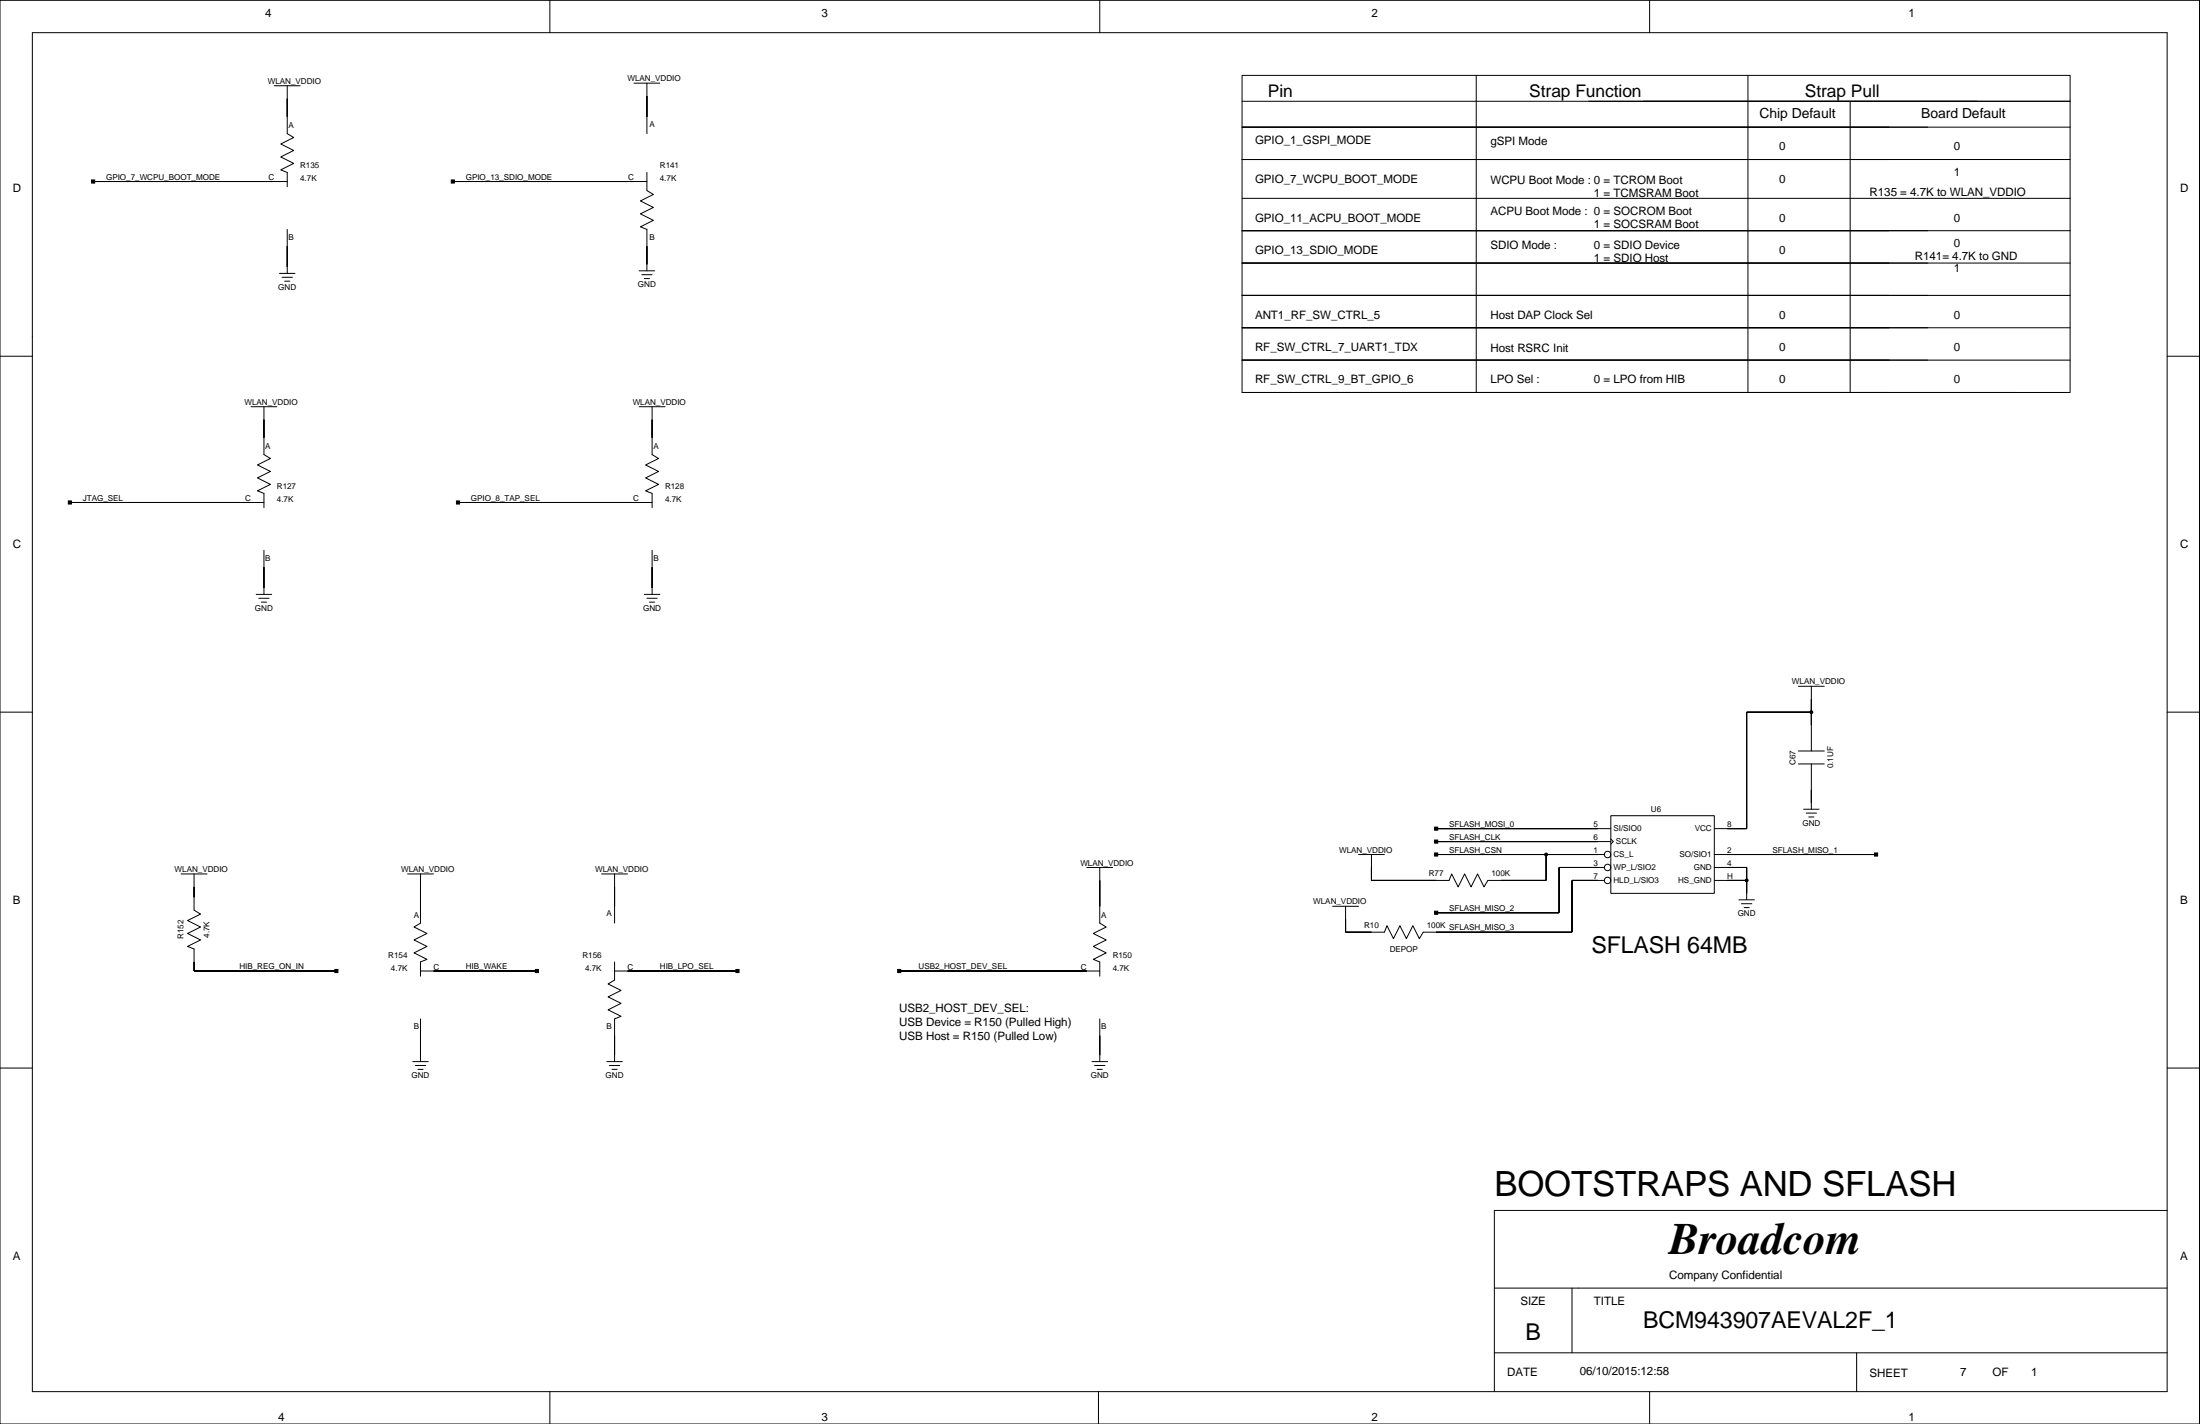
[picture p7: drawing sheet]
<svg xmlns="http://www.w3.org/2000/svg" width="432mm" height="279mm" viewBox="0 0 432 279" stroke-linecap="round" stroke-linejoin="round" font-family="sans-serif">
<g fill="none" stroke="#000" stroke-width=".2">
<path d="M0 .1h431.7v279.3h-431.7zM6.3 6.4h419.1v266.7h-419.1zM53.8 16.8h5.1M56.4 16.8v9.4l1.2 .8-2.5 1.3 2.5 1.2-2.5 1.3 2.5 1.3-2.5 1.2 1.3 .5v2.8M107.9 .1v6.3M124.4 16.3h5.1M127 16.3v9.9M215.9 .1v6.3M243.8 14.8h162.5v62.2h-162.5zM243.8 19.9h162.5M289.7 14.8v62.2M323.8 .1v6.3"/>
<path d="M343.1 14.8v62.2M363.1 19.9v57.1M18.3 35.6h38.1M88.9 35.6h38.1M127 33.8v3.6l1.2 .8-2.5 1.2 2.5 1.3-2.5 1.3 2.5 1.2-2.5 1.3 1.3 .5v8.1M243.8 24.9h162.5M243.8 31.3h162.5M243.8 38.9h162.5M54.9 53.6h3M55.4 54.4h2M55.9 55.2h1M56.4 45v8.6"/>
<path d="M125.4 53.1h3.1M126 53.9h2M126.5 54.7h1M243.8 45.3h162.5M243.8 51.6h162.5M243.8 58h162.5M0 69.9h6.3M49.3 79.8h5M51.8 79.8v9.4l1.3 .8-2.6 1.2 2.6 1.3-2.6 1.3 2.6 1.2-2.6 1.3 1.3 .5v2.8M125.4 79.8h5.1M128 79.8v9.4l1.3 .8-2.6 1.2 2.6 1.3-2.6 1.3 2.6 1.2-2.6 1.3 1.3 .5v2.8M243.8 64.3h162.5"/>
<path d="M243.8 70.7h162.5M243.8 77h151.8M425.4 69.9h6.3M13.7 98.6h38.1M89.9 98.6h38.1M50.3 116.6h3M50.8 117.4h2M51.3 118.1h1M51.8 108v8.6M126.5 116.6h3M127 117.4h2M127.5 118.1h1"/>
<path d="M128 108v8.6M0 139.7h6.3M245.1 133.4h.1M246.3 123.2h.1M353 134.7h5.1M355.5 139.7h-12.7v22.9h-6.3M355.5 134.7v12.6M425.4 139.7h6.3M353 149.9h5.1M353 147.3h5.1M354 158.8h3M354.5 159.5h2"/>
<path d="M355.5 149.9v8.9M35.6 171.5h5M38.1 171.5v7.1l1.3 .7-2.6 1.3 2.6 1.3-2.6 1.3 2.6 1.2-2.6 1.3 1.3 .5v4.3h27.9M80 171.5h5.1M82.5 171.5v9.6l-1.2 .8 2.5 1.3-2.5 1.2 2.5 1.3-2.5 1.3 2.5 1.2-1.3 .5v2.8M118.1 171.5h5.1M120.6 171.5v9.6M189.2 171.5h.1M213.3 170.2h5.1M215.9 170.2v10.9l1.2 .8-2.5 1.3 2.5 1.2-2.5 1.3 2.5 1.3-2.5 1.2 1.3 .5v2.8M261.6 177.8h5M266.6 167.7h5.1"/>
<path d="M269.2 167.7v5h15.2l.5-1.2 1.3 2.5 1.3-2.5 1.2 2.5 1.3-2.5 1.3 2.5 .7-1.3h11.5v-5M281.9 162.6h34.3M281.9 165.1h34.3M281.9 167.7h33M314.9 172.7h-6.4v10.2h-29.2l-.7 1.3-1.3-2.6-1.3 2.6-1.2-2.6-1.3 2.6-1.3-2.6-.5 1.3h-7.6v-5.1M314.9 170.2h-8.9v8.9h-24.1M316.2 160h20.3v15.3h-20.3zM316.2 164.6l.5 .5-.5 .5M336.5 172.7h6.3M336.5 170.2h6.3v6.4M336.5 167.7h31.7M341.3 176.6h3"/>
<path d="M341.8 177.3h2M342.3 178.1h1M355 160.3h1M82.5 199.9v8.4M82.5 190.5h22.9M120.6 188.7v3.6l-1.2 .8 2.5 1.2-2.5 1.3 2.5 1.3-2.5 1.2 2.5 1.3-1.3 .5v8.4M120.6 190.5h24.1M176.5 190.5h39.4M215.9 199.9v8.4M0 209.6h6.3M81 208.3h3.1M81.5 209.1h2"/>
<path d="M82 209.8h1M119.1 208.3h3M119.6 209.1h2M120.1 209.8h1M214.3 208.3h3.1M214.8 209.1h2.1M215.3 209.8h1.1M425.4 209.6h6.3M425.4 237.5h-132.1v35.6M293.3 252.7h132.1M308.5 252.7v12.7M107.9 273.1v6.3"/>
<path d="M215.6 273.1v6.3M293.3 265.4h132.1M323.8 273.1v6.3M364.4 265.4v7.7"/>
<circle cx="355.5" cy="139.7" r=".25"/>
<circle cx="303.5" cy="167.7" r=".25"/>
<circle cx="315.5" cy="172.7" r=".63"/>
<circle cx="315.5" cy="170.2" r=".63"/>
<circle cx="315.5" cy="167.7" r=".63"/>
<circle cx="342.8" cy="172.7" r=".25"/>
</g>
<g fill="#000" stroke="#000" stroke-width=".2">
<path d="M56.4 19.4v3.5z" fill-rule="evenodd"/>
<path d="M127 18.9v4z" fill-rule="evenodd"/>
<path d="M18 35.3h.6v.6h-.6z" fill-rule="evenodd"/>
<path d="M18.3 35.6h35.5z" fill-rule="evenodd"/>
<path d="M88.6 35.3h.6v.6h-.6z" fill-rule="evenodd"/>
<path d="M88.9 35.6h35.5z" fill-rule="evenodd"/>
<path d="M56.4 48.3v4.1z" fill-rule="evenodd"/>
<path d="M127 48.3v3.6z" fill-rule="evenodd"/>
<path d="M13.4 98.3h.6v.6h-.6z" fill-rule="evenodd"/>
<path d="M13.7 98.6h35.6z" fill-rule="evenodd"/>
<path d="M51.8 82.3v3.6z" fill-rule="evenodd"/>
<path d="M89.6 98.3h.6v.6h-.6z" fill-rule="evenodd"/>
<path d="M89.9 98.6h35.5z" fill-rule="evenodd"/>
<path d="M128 82.3v3.6z" fill-rule="evenodd"/>
<path d="M51.8 111.3v4.1z" fill-rule="evenodd"/>
<path d="M128 111.3v4.1z" fill-rule="evenodd"/>
<path d="M342.8 139.7v22.9z" fill-rule="evenodd"/>
<path d="M342.8 139.7h12.7z" fill-rule="evenodd"/>
<path d="M355.5 139.7v2.6z" fill-rule="evenodd"/>
<path d="M355.5 137.2v2.5z" fill-rule="evenodd"/>
<path d="M355.5 155v2.5z" fill-rule="evenodd"/>
<path d="M38.1 174v2z" fill-rule="evenodd"/>
<path d="M82.5 174v3.8z" fill-rule="evenodd"/>
<path d="M120.6 174v3.8z" fill-rule="evenodd"/>
<path d="M215.9 172.7v5.1z" fill-rule="evenodd"/>
<path d="M269.2 170.2v2.5z" fill-rule="evenodd"/>
<path d="M281.6 164.8h.6v.6h-.6z" fill-rule="evenodd"/>
<path d="M281.6 162.3h.6v.6h-.6z" fill-rule="evenodd"/>
<path d="M281.6 178.8h.6v.6h-.6z" fill-rule="evenodd"/>
<path d="M281.6 167.4h.6v.6h-.6z" fill-rule="evenodd"/>
<path d="M269.2 172.7h12.7z" fill-rule="evenodd"/>
<path d="M294.6 172.7h8.9z" fill-rule="evenodd"/>
<path d="M303.5 167.7v5z" fill-rule="evenodd"/>
<path d="M281.9 167.7h21.6z" fill-rule="evenodd"/>
<path d="M306 170.2v8.9z" fill-rule="evenodd"/>
<path d="M281.9 179.1h24.1z" fill-rule="evenodd"/>
<path d="M308.5 172.7v10.2z" fill-rule="evenodd"/>
<path d="M281.9 165.1h31.7z" fill-rule="evenodd"/>
<path d="M281.9 162.6h31.7z" fill-rule="evenodd"/>
<path d="M306 170.2h7.6z" fill-rule="evenodd"/>
<path d="M308.5 172.7h5.1z" fill-rule="evenodd"/>
<path d="M303.5 167.7h10.1z" fill-rule="evenodd"/>
<path d="M342.8 172.7v2.6z" fill-rule="evenodd"/>
<path d="M339 172.7h3.8z" fill-rule="evenodd"/>
<path d="M339 170.2h3.8z" fill-rule="evenodd"/>
<path d="M342.8 170.2v2.5z" fill-rule="evenodd"/>
<path d="M339 162.6h3.8z" fill-rule="evenodd"/>
<path d="M367.9 167.4h.6v.6h-.6z" fill-rule="evenodd"/>
<path d="M339 167.7h29.2z" fill-rule="evenodd"/>
<path d="M38.1 188.7v1.8z" fill-rule="evenodd"/>
<path d="M65.7 190.2h.6v.6h-.6z" fill-rule="evenodd"/>
<path d="M38.1 190.5h27.9z" fill-rule="evenodd"/>
<path d="M105.1 190.2h.6v.6h-.6z" fill-rule="evenodd"/>
<path d="M85.1 190.5h20.3z" fill-rule="evenodd"/>
<path d="M144.4 190.2h.7v.6h-.7z" fill-rule="evenodd"/>
<path d="M123.2 190.5h21.5z" fill-rule="evenodd"/>
<path d="M176.2 190.2h.6v.6h-.6z" fill-rule="evenodd"/>
<path d="M176.5 190.5h36.8z" fill-rule="evenodd"/>
<path d="M264.1 180.4v2.5z" fill-rule="evenodd"/>
<path d="M264.1 182.9h5.1z" fill-rule="evenodd"/>
<path d="M281.9 182.9h26.6z" fill-rule="evenodd"/>
<path d="M82.5 203.2v3.8z" fill-rule="evenodd"/>
<path d="M120.6 203.2v3.8z" fill-rule="evenodd"/>
<path d="M215.9 203.2v3.8z" fill-rule="evenodd"/>
<circle cx="355.5" cy="139.7" r=".25"/>
<circle cx="303.5" cy="167.7" r=".25"/>
<circle cx="342.8" cy="172.7" r=".25"/>
</g>
<text font-size="8.8" x="327.6" y="246.1">Broadcom</text>
<text font-size="6.8" x="293.3" y="234.7">BOOTSTRAPS AND SFLASH</text>
<g font-size="4.6">
<text x="312.3" y="186.9">SFLASH 64MB</text>
<text x="299.4" y="263">B</text>
<text x="322.5" y="260.6">BCM943907AEVAL2F_1</text>
</g>
<g font-size="3.4">
<text x="248.9" y="19.1">Pin</text>
<text x="300.2" y="19.1">Strap Function</text>
<text x="354.2" y="19.1">Strap Pull</text>
</g>
<g font-size="2.7">
<text x="345.4" y="23.1">Chip Default</text>
<text x="377.1" y="23.1">Board Default</text>
</g>
<g font-size="2.3">
<text x="52.1" y="3.4">4</text>
<text x="161.3" y="3.4">3</text>
<text x="269.2" y="3.4">2</text>
<text x="374.6" y="3.4">1</text>
<text x="246.3" y="28.2">GPIO_1_GSPI_MODE</text>
<text x="292.5" y="28.5">gSPI Mode</text>
<text x="349.2" y="29.5">0</text>
<text x="383.5" y="29.5">0</text>
<text x="246.3" y="35.9">GPIO_7_WCPU_BOOT_MODE</text>
<text x="349.2" y="35.9">0</text>
<text x="383.5" y="34.6">1</text>
<text x="2.5" y="37.6">D</text>
<text x="292.5" y="36.1">WCPU Boot Mode : 0 = TCROM Boot</text>
<text x="312.9" y="38.7">1 = TCMSRAM Boot</text>
<text x="366.9" y="38.4">R135 = 4.7K to WLAN_VDDIO</text>
<text x="427.9" y="37.6">D</text>
<text x="246.3" y="43.5">GPIO_11_ACPU_BOOT_MODE</text>
<text x="292.5" y="42.2">ACPU Boot Mode : 0 = SOCROM Boot</text>
<text x="312.9" y="44.7">1 = SOCSRAM Boot</text>
<text x="349.2" y="43.5">0</text>
<text x="383.5" y="43.5">0</text>
<text x="246.3" y="49.8">GPIO_13_SDIO_MODE</text>
<text x="292.5" y="48.8">SDIO Mode :</text>
<text x="312.9" y="48.8">0 = SDIO Device</text>
<text x="312.9" y="51.4">1 = SDIO Host</text>
<text x="349.2" y="49.8">0</text>
<text x="375.8" y="51.1">R141= 4.7K to GND</text>
<text x="383.5" y="48.6">0</text>
<text x="383.5" y="53.4">1</text>
<text x="246.3" y="62.5">ANT1_RF_SW_CTRL_5</text>
<text x="292.5" y="62.5">Host DAP Clock Sel</text>
<text x="349.2" y="62.5">0</text>
<text x="383.5" y="62.5">0</text>
<text x="246.3" y="68.9">RF_SW_CTRL_7_UART1_TDX</text>
<text x="292.5" y="69.1">Host RSRC Init</text>
<text x="349.2" y="68.9">0</text>
<text x="383.5" y="68.9">0</text>
<text x="246.3" y="75.2">RF_SW_CTRL_9_BT_GPIO_6</text>
<text x="292.5" y="75.2">LPO Sel :</text>
<text x="312.9" y="75.2">0 = LPO from HIB</text>
<text x="349.2" y="75.2">0</text>
<text x="383.5" y="75.2">0</text>
<text x="2.5" y="107.5">C</text>
<text x="427.9" y="107.5">C</text>
<text x="2.5" y="177.3">B</text>
<text x="427.9" y="177.3">B</text>
<text x="176.5" y="198.6">USB2_HOST_DEV_SEL:</text>
<text x="176.5" y="201.3">USB Device = R150 (Pulled High)</text>
<text x="176.5" y="204">USB Host = R150 (Pulled Low)</text>
<text x="2.5" y="247.1">A</text>
<text x="327.6" y="250.9">Company Confidential</text>
<text x="427.9" y="247.1">A</text>
<text x="298.4" y="256">SIZE</text>
<text x="312.8" y="256">TITLE</text>
<text x="310.1" y="269.7">06/10/2015:12:58</text>
<text x="384.7" y="270">7</text>
<text x="398.7" y="270">1</text>
<text x="295.8" y="270">DATE</text>
<text x="366.9" y="270.2">SHEET</text>
<text x="391.1" y="270">OF</text>
<text x="54.6" y="278.9">4</text>
<text x="161.3" y="278.9">3</text>
<text x="269.2" y="278.9">2</text>
<text x="374.6" y="278.9">1</text>
</g>
<g font-size="1.6">
<text x="52.6" y="16.5">WLAN_VDDIO</text>
<text x="123.2" y="16">WLAN_VDDIO</text>
<text x="56.6" y="25.2">A</text>
<text x="127.5" y="24.9">A</text>
<text x="20.8" y="35.3">GPIO_7_WCPU_BOOT_MODE</text>
<text x="52.7" y="35.3">C</text>
<text x="58.9" y="33">R135</text>
<text x="58.9" y="35.6">4.7K</text>
<text x="91.4" y="35.3">GPIO_13_SDIO_MODE</text>
<text x="123.3" y="35.3">C</text>
<text x="129.5" y="33">R141</text>
<text x="129.5" y="35.6">4.7K</text>
<text x="56.6" y="47">B</text>
<text x="127.5" y="47">B</text>
<text x="54.6" y="56.9">GND</text>
<text x="125.2" y="56.4">GND</text>
<text x="48" y="79.4">WLAN_VDDIO</text>
<text x="124.2" y="79.4">WLAN_VDDIO</text>
<text x="52.1" y="88.1">A</text>
<text x="128.2" y="88.1">A</text>
<text x="16.3" y="98.2">JTAG_SEL</text>
<text x="48.1" y="98.3">C</text>
<text x="54.3" y="96">R127</text>
<text x="54.3" y="98.6">4.7K</text>
<text x="92.4" y="98.2">GPIO_8_TAP_SEL</text>
<text x="124.3" y="98.3">C</text>
<text x="130.5" y="96">R128</text>
<text x="130.5" y="98.6">4.7K</text>
<text x="52.1" y="110">B</text>
<text x="128.2" y="110">B</text>
<text x="50" y="119.9">GND</text>
<text x="126.2" y="119.9">GND</text>
<text x="351.7" y="134.3">WLAN_VDDIO</text>
<text x="352.4" y="150.1" transform="rotate(-90 352.4 150.1)">C67</text>
<text x="359.8" y="150.8" transform="rotate(-90 359.8 150.8)">0.1UF</text>
<text x="324" y="159.3">U6</text>
<text x="262.8" y="167.3">WLAN_VDDIO</text>
<text x="284.4" y="164.8">SFLASH_CLK</text>
<text x="284.4" y="162.2">SFLASH_MOSI_0</text>
<text x="284.4" y="167.3">SFLASH_CSN</text>
<text x="312.7" y="167.3">1</text>
<text x="312.7" y="164.8">6</text>
<text x="312.7" y="162.2">5</text>
<text x="316.7" y="163.1">SI/SIO0</text>
<text x="317.2" y="165.6">SCLK</text>
<text x="332.6" y="163.1">VCC</text>
<text x="339" y="162.2">8</text>
<text x="339" y="167.3">2</text>
<text x="347.9" y="167.3">SFLASH_MISO_1</text>
<text x="353.8" y="162">GND</text>
<text x="34.3" y="171.1">WLAN_VDDIO</text>
<text x="78.7" y="171.1">WLAN_VDDIO</text>
<text x="116.8" y="171.1">WLAN_VDDIO</text>
<text x="212" y="169.8">WLAN_VDDIO</text>
<text x="280.4" y="171.9">R77</text>
<text x="292.7" y="171.9">100K</text>
<text x="312.7" y="172.4">7</text>
<text x="312.7" y="169.8">3</text>
<text x="316.7" y="168.1">CS_L</text>
<text x="316.7" y="170.7">WP_L/SIO2</text>
<text x="316.7" y="173.2">HLD_L/SIO3</text>
<text x="329.4" y="173.2">HS_GND</text>
<text x="329.6" y="168.1">SO/SIO1</text>
<text x="332.5" y="170.7">GND</text>
<text x="339" y="172.4">H</text>
<text x="339" y="169.8">4</text>
<text x="119.1" y="179.8">A</text>
<text x="257.8" y="177.5">WLAN_VDDIO</text>
<text x="284.4" y="178.7">SFLASH_MISO_2</text>
<text x="341.1" y="179.8">GND</text>
<text x="36" y="184.3" transform="rotate(-90 36 184.3)">R152</text>
<text x="41.1" y="184" transform="rotate(-90 41.1 184)">4.7K</text>
<text x="81.2" y="180.1">A</text>
<text x="216.1" y="180.1">A</text>
<text x="267.7" y="182.1">R10</text>
<text x="280" y="182.1">100K</text>
<text x="284.4" y="182.5">SFLASH_MISO_3</text>
<text x="47" y="190.2">HIB_REG_ON_IN</text>
<text x="76.2" y="187.9">R154</text>
<text x="76.7" y="190.5">4.7K</text>
<text x="85.1" y="190.2">C</text>
<text x="91.4" y="190.2">HIB_WAKE</text>
<text x="114.3" y="187.9">R156</text>
<text x="114.8" y="190.5">4.7K</text>
<text x="123.2" y="190.2">C</text>
<text x="129.5" y="190.2">HIB_LPO_SEL</text>
<text x="180.3" y="190.2">USB2_HOST_DEV_SEL</text>
<text x="212.2" y="190.2">C</text>
<text x="218.4" y="187.9">R150</text>
<text x="218.4" y="190.5">4.7K</text>
<text x="272.8" y="186.9">DEPOP</text>
<text x="81.2" y="201.9">B</text>
<text x="119.1" y="201.9">B</text>
<text x="216.1" y="201.9">B</text>
<text x="80.8" y="211.6">GND</text>
<text x="118.9" y="211.6">GND</text>
<text x="214.1" y="211.6">GND</text>
</g>
</svg>
